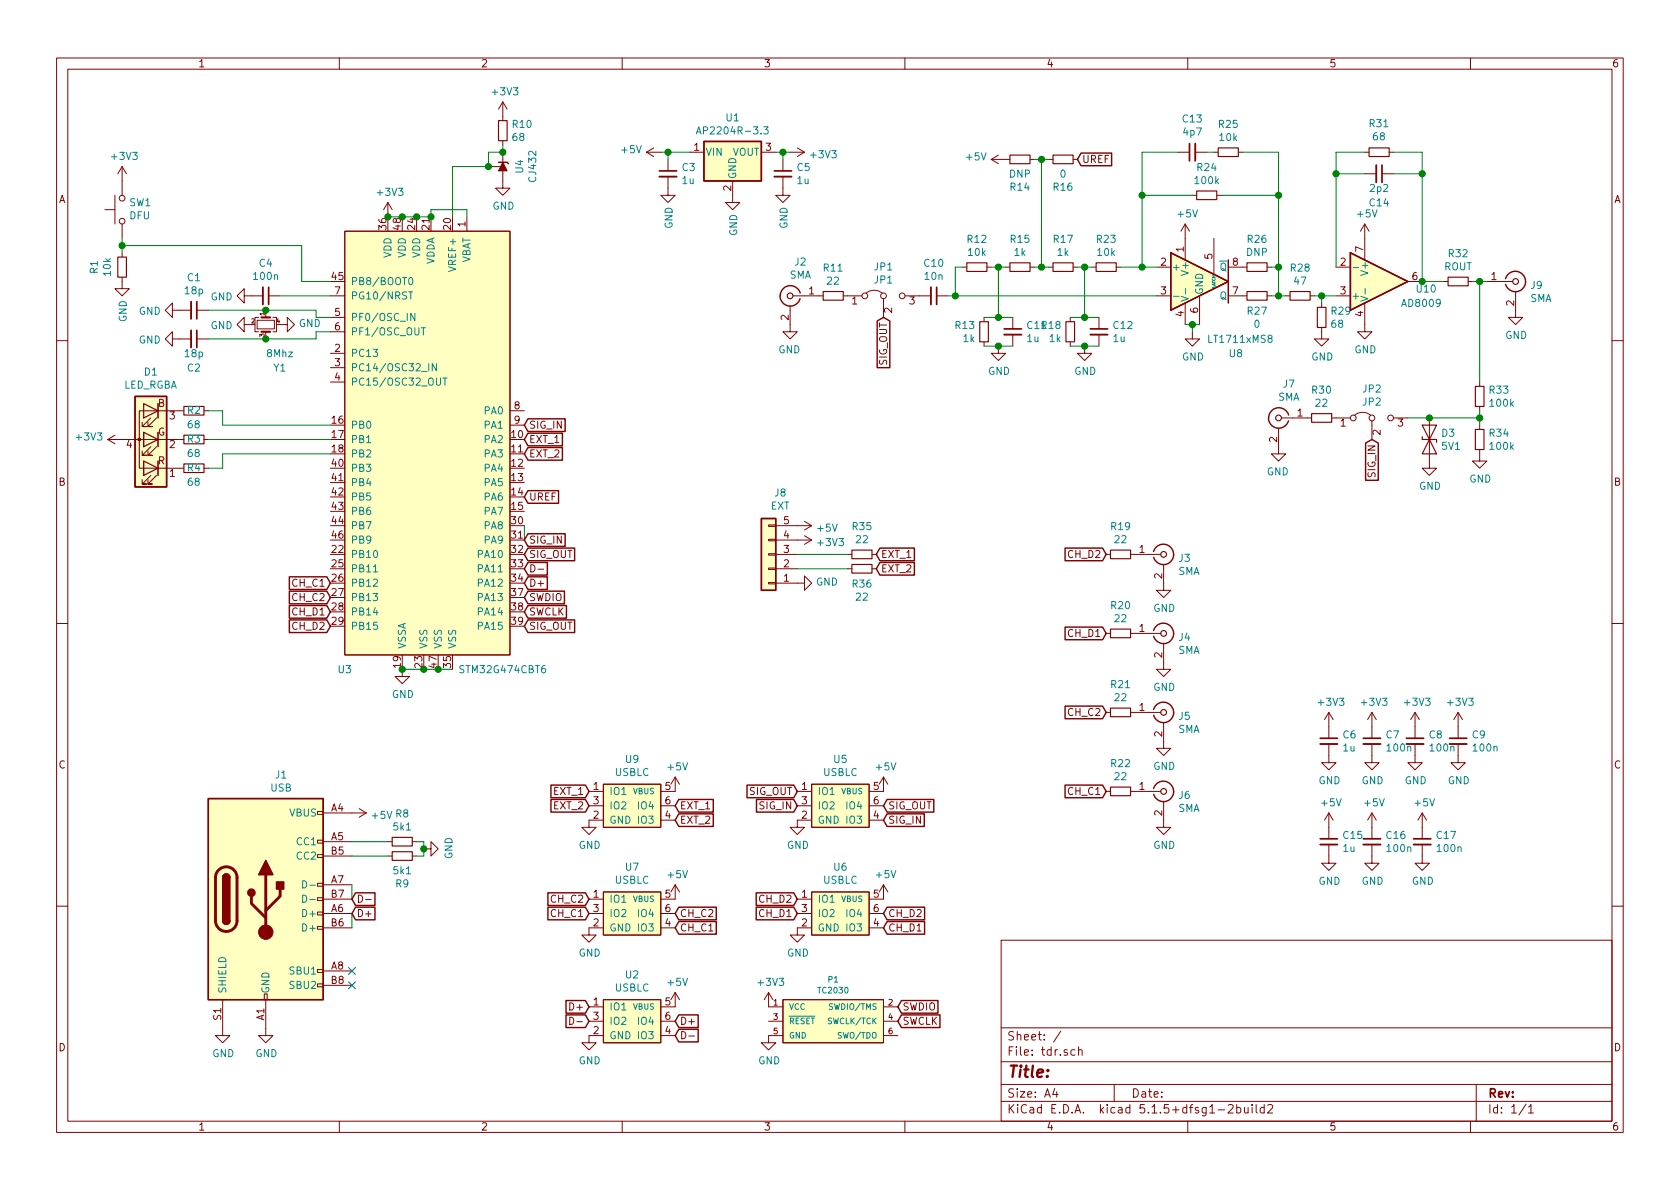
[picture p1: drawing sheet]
<svg xmlns="http://www.w3.org/2000/svg" width="297mm" height="210mm" viewBox="0 0 297 210" stroke-linecap="round" stroke-linejoin="round" font-family="sans-serif">
<g fill="none" stroke="#840000" stroke-width=".18">
<path d="M10 10.3h277v189.9h-277zM12 12.2h273v186.1h-273zM60 10.3v1.9M88.9 18v3.3M88.9 18l-.8 1.3M88.9 18l.8 1.3M110 10.3v1.9M160 10.3v1.9M210 10.3v1.9M260 10.3v1.9M18.5 37.1h1.8M20.3 34.5v5.1"/>
<path d="M21.6 29.5v5M21.6 39.6v2.6M21.6 29.5l-.8 1.2M21.6 29.5l.8 1.2M68.6 35.8l-.8 1.3M68.6 35.8v2.5M68.6 35.8l.7 1.3M82.5 38.3v2.6M86.4 29.5h2.5M88.9 26.9v6.4h1.3l-1.3 1.2-1.3-1.2h1.3M88.9 24.9v.7M114.3 26.9h2.5"/>
<path d="M114.3 26.9l1.3 .8M115.6 26.2l-1.3 .7M118.1 31.2v3.3h1.3l-1.3 1.3-1.3-1.3h1.3M118.1 28.2v2M121.9 26.9h2.6M129.5 32v3.8h1.3l-1.3 1.3-1.2-1.3h1.2M134.6 26.9h2.6M138.4 31.2v3.3h1.3l-1.3 1.3-1.2-1.3h1.2M138.4 28.2v2M139.7 26.9h2.5M141 26.2l1.2 .7M142.2 26.9l-1.2 .8"/>
<path d="M175.3 28.2h3.3M175.3 28.2l1.2 .8M176.5 27.4l-1.2 .8M182.1 28.2h.8M185.4 28.2h.8M189.7 28.2h.8M208.3 26.9h2M209.5 39.6v6.4M209.5 39.6l-.7 1.3M209.5 39.6l.8 1.3M210.8 34.5h.8M211.3 26.9h2.1"/>
<path d="M214.6 26.9h.8M215.1 34.5h.8M218.9 26.9h.8M241.3 26.9h.8M241.3 39.6v6.4M241.3 30.7h2M241.3 39.6l-.8 1.3M241.3 39.6l.8 1.3M244.3 30.7h2.1M245.6 26.9h.8M21.6 49v2h1.3l-1.3 1.3-1.3-1.3h1.3M21.6 44.7v.8"/>
<path d="M30.5 59.9v-1.2l-1.3 1.2 1.3 1.3v-1.3h3.3M30.5 54.9v-1.3l-1.3 1.3 1.3 1.2v-1.2h3.3M34.8 54.9h2M34.8 59.9h2M43.2 52.3v-1.3l-1.3 1.3 1.3 1.3v-1.3h3.3M43.2 57.4v-1.3l-1.3 1.3 1.3 1.3v-1.3h1.2M45.5 56.6h3v1.6h-3zM45.7 56.1h-.6v2.6h.6M47 54.9v1.2M47 58.7v1.2M47.5 52.3h2M48.3 56.1h.6v2.6h-.6"/>
<path d="M49.5 57.4h1.3v-1.3l1.3 1.3-1.3 1.3v-1.3M58.4 52.3h2.6M58.4 58.7h2.6M58.4 56.1h2.6M61 40.9h29.2v74.9h-29.2zM139.7 54.1v4.6h-1.3l1.3 1.2 1.3-1.2h-1.3M140.2 52.3h5.3M149.1 52.3h3.3M153.2 51.8a2.26 2.26 0 0 1 2.8 0M156.2 52.8v3.3M160 52.3h4.6M165.6 52.3h2"/>
<path d="M170.2 47.2h.7M174 56.1v.8M174.5 47.2h.8M177.8 47.2h.8M179.1 56.1v2.1M179.1 59.2v2M182.1 47.2h.8M185.4 47.2h.8M189.2 56.1v.8M189.7 47.2h.8M193 47.2h.8M194.3 56.1v2.1"/>
<path d="M194.3 59.2v2M197.4 47.2h.7M204.5 52.3h2.5M204.5 47.2h2.5M209.5 53.6v3.8M210.8 58.7v1.2h1.3l-1.3 1.3-1.3-1.3h1.3M212.1 52.3v5.1M214.6 42.2v6.3M217.2 52.3h3.3M217.2 47.2h3.3M224 52.3h.8M224 47.2h.8"/>
<path d="M227.3 52.3h.8M231.6 52.3h.8M233.7 57.9v2h1.2l-1.2 1.3-1.3-1.3h1.3M233.7 53.6v.8M236.2 52.3h2.6M236.2 47.2h2.6M241.3 53.6v5.1h1.3l-1.3 1.2-1.3-1.2h1.3M248.9 49.8h2.6M255.3 49.8h.7M259.6 49.8h.7M262.9 49.8h4.6M268 51.6v4.5h1.2l-1.2 1.3-1.3-1.3h1.3"/>
<path d="M10 60.2h2M19 77.7h13.5M19 77.7l1.3 .8M20.3 77l-1.3 .7M25.4 76.4v2.6zM25.4 79h.1M26.7 73.9l-1.6 1.5h.8h-.8v-.7M26.7 79l-1.6 1.5h.8h-.8v-.7M27.7 73.9l-1.5 1.5h.7h-.7v-.7M27.7 79l-1.5 1.5h.7h-.7v-.7M27.9 76.4v2.6M27.9 71.4v2.5"/>
<path d="M32.5 72.6h-7.9v10.2h7.9M36.1 72.6h.7M36.1 77.7h.7M58.4 62.5h2.6M58.4 65h2.6M58.4 67.6h2.6M90.2 72.6h2.5M90.2 75.2h2.5M174 60.4v.8M176.5 61.2v1.3h1.3l-1.3 1.2-1.2-1.2h1.2M189.2 60.4v.8M191.8 61.2v1.3h1.2l-1.2 1.2-1.3-1.2h1.3"/>
<path d="M226.1 75.7v4.6h-1.3l1.3 1.2 1.2-1.2h-1.2M226.6 73.9h5.3M235.5 73.9h3.3M239.5 73.4a2.26 2.26 0 0 1 2.8 0M242.6 74.4v3.3M246.4 73.9h2.5M252.7 73.9v8.9h1.3l-1.3 1.3-1.2-1.3h1.2M261.6 79.5v2h1.3l-1.3 1.3-1.3-1.3h1.3M261.6 67.6v.7M261.6 71.9v.7M261.6 75.2v.7M285 60.2h2"/>
<path d="M25.4 81.5v2.6zM25.4 84.1h.1M26.7 84.1l-1.6 1.5h.8h-.8v-.8M27.7 84.1l-1.5 1.5h.7h-.7v-.8M27.9 81.5v2.6M36.1 82.8h.7M93.9 99.9a.64 .64 0 0 1 .7 .6 .64 .64 0 0 1-.7 .6zM135.9 92.8h1.3v.3h-1.3zM135.9 95.4h1.3v.2h-1.3zM135.9 97.9h1.3v.3h-1.3zM137.2 98h3.8M137.2 95.5h6.3"/>
<path d="M137.2 93h6.3M142.2 94.7l1.3 .8M142.2 92.2l1.3 .8M143.5 95.5l-1.3 .8M143.5 93l-1.3 .7M149.9 98h.7M154.2 98h.7M195.6 98h.7M199.9 98h5.3M205.7 99.8v4.6h1.3l-1.3 1.3-1.2-1.3h1.2M10 110.3h2M71.1 118.4v1.2h1.3l-1.3 1.3-1.3-1.3h1.3"/>
<path d="M95.1 100.7h1M135.9 100.5h1.3v.2h-1.3zM135.9 103h1.3v.2h-1.3zM137.2 103.1h5v-1.3l1.3 1.3-1.3 1.3v-1.3M137.2 100.6h3.8M149.9 100.6h.7M154.2 100.6h.7M195.6 112h.7M199.9 112h5.3M205.7 113.8v4.6h1.3l-1.3 1.2-1.2-1.2h1.2M285 110.3h2M104.1 139.9h2.6"/>
<path d="M106.7 138.7h10.1v7.6h-10.1zM119.4 137.4v2.5h-2.6M119.4 137.4l-.8 1.3M119.4 137.4l.7 1.3M141 139.9h2.5M143.5 138.7h10.2v7.6h-10.2zM156.2 137.4v2.5h-2.5M156.2 137.4l-.8 1.3M156.2 137.4l.8 1.3M195.6 126h.7M195.6 139.9h.7M199.9 126h5.3"/>
<path d="M199.9 139.9h5.3M205.7 127.8v4.5h1.3l-1.3 1.3-1.2-1.3h1.2M234.9 131.6v3.3h1.3l-1.3 1.2-1.2-1.2h1.2M234.9 126l-.7 1.2M234.9 126v4.6M234.9 126l.8 1.2M242.6 131.6v3.3h1.2l-1.2 1.2-1.3-1.2h1.3M242.6 126l-.8 1.2M242.6 126v4.6M242.6 126l.7 1.2M250.2 131.6v3.3h1.3l-1.3 1.2-1.3-1.2h1.3M250.2 126l-.8 1.2"/>
<path d="M250.2 126v4.6M250.2 126l.8 1.2M257.8 131.6v3.3h1.3l-1.3 1.2-1.3-1.2h1.3M257.8 126l-.8 1.2M257.8 126v4.6M257.8 126l.8 1.2M56.1 158.7h1v.6h-1zM56.1 156.2h1v.5h-1zM56.1 151.1h1v.5h-1zM56.1 148.6h1v.5h-1zM56.1 143.5h1v.5h-1zM57.1 151.4h5.1"/>
<path d="M57.1 143.8h7.7M57.1 148.8h5.1M57.1 156.5h5.1M57.1 159h5.1M63.4 158.3a.64 .64 0 0 1 .7 .6 .64 .64 0 0 1-.7 .7zM63.5 143l1.3 .8M64.6 159.1h1M64.8 143.8l-1.3 .7M68.6 151.4h.7M68.6 148.8h.7M72.9 151.4h.8M72.9 148.8h.8"/>
<path d="M74.9 150.1h1.3v-1.3l1.3 1.3-1.3 1.3v-1.3M104.1 159h2.6M104.1 142.5h2.6M106.7 157.7h10.1v7.6h-10.1zM106.7 145h-2.6v1.3h1.3l-1.3 1.3-1.2-1.3h1.2M116.8 145h2.6M116.8 142.5h2.6M119.4 156.5v2.5h-2.6M119.4 156.5l-.8 1.2M119.4 156.5l.7 1.2M141 159h2.5M141 142.5h2.5"/>
<path d="M143.5 157.7h10.2v7.6h-10.2zM143.5 145h-2.5v1.3h1.2l-1.2 1.3-1.3-1.3h1.3M153.7 145h2.5M153.7 142.5h2.5M156.2 156.5l-.8 1.2M156.2 156.5v2.5h-2.5M156.2 156.5l.8 1.2M205.7 141.7v4.6h1.3l-1.3 1.3-1.2-1.3h1.2M234.9 149.3v3.3h1.3l-1.3 1.3-1.2-1.3h1.2M234.9 143.8v4.5M234.9 143.8l-.7 1.2M234.9 143.8l.8 1.2"/>
<path d="M242.6 149.3v3.3h1.2l-1.2 1.3-1.3-1.3h1.3M242.6 143.8v4.5M242.6 143.8l-.8 1.2M242.6 143.8l.7 1.2M251.5 149.3v3.3h1.2l-1.2 1.3-1.3-1.3h1.3M251.5 143.8v4.5M251.5 143.8l-.8 1.2M251.5 143.8l.7 1.2M10 160.2h2M39.4 176.8v6.3h1.2l-1.2 1.3-1.3-1.3h1.3M46.7 175.8h.5v1h-.5zM47 176.8v6.3h1.3l-1.3 1.3-1.3-1.3h1.3"/>
<path d="M56.1 174h1v.5h-1zM56.1 171.4h1v.6h-1zM56.1 163.8h1v.5h-1zM56.1 161.3h1v.5h-1zM57.1 161.5h5.1M57.1 171.7h5.1M57.1 164.1h5.1M57.1 174.2h5.1M100.7 179.9a.64 .64 0 0 1 .8 .6 .64 .64 0 0 1-.8 .6zM104.1 178h2.6M104.1 161.5h2.6M106.7 176.8h10.1v7.6h-10.1z"/>
<path d="M106.7 164.1h-2.6v1.2h1.3l-1.3 1.3-1.2-1.3h1.2M116.8 161.5h2.6M116.8 164.1h2.6M119.4 175.5v2.5h-2.6M119.4 175.5l-.8 1.3M119.4 175.5l.7 1.3M135.9 175.5v2.5h2.5M135.9 175.5l-.8 1.3M135.9 175.5l.8 1.3M138.4 176.8h17.8v7.6h-17.8zM141 161.5h2.5M143.5 164.1h-2.5v1.2h1.2l-1.2 1.3-1.3-1.3h1.3"/>
<path d="M153.7 161.5h2.5M153.7 164.1h2.5M156.2 178h2.5M177 166.3h108v32h-108zM285 160.2h2M60 198.3v1.9M102 180.7h1M104.1 180.6h2.6M106.7 183.1h-2.6v1.3h1.3l-1.3 1.3-1.2-1.3h1.2M110 198.3v1.9M116.8 183.1h2.6M116.8 180.6h2.6"/>
<path d="M120.5 182.4a.64 .64 0 0 1 .8 .7 .64 .64 0 0 1-.8 .6zM121.8 183.2h1M135.9 180.6h2.5M138.4 183.1h-2.5v1.3h1.3l-1.3 1.3-1.3-1.3h1.3M156.2 183.1h2.5M156.2 180.6h2.5M160 198.3v1.9M177 194.8h108M177 191.8h108M177 187.8h108M177 181.8h108M186.5 192.5l-.4 1h1"/>
<path d="M186.8 193v1M187.6 182.3l-1.3 2M190.1 185.7l-.5-.1-.3 .3 .1 .6 .2 .1 .5-.1M190.7 185.7l.2-.1 .4 .1v.9M190.7 185.1v1.5M197 191.8v3M210 198.3v1.9M215.4 196.3h1.1M217.2 195.5l.2-.2h.4l.2 .5-.9 1h.9M218.7 195.9l.4-.1 .3 .3-.1 .6h-.6M218.7 195.3v1.5M220 195.8l.1 .9 .3 .1 .3-.1"/>
<path d="M220.7 195.8v1M221.4 195.3v.2M221.4 195.8v1M222.1 195.3v1.3l.2 .2M223.5 195.9l-.4-.1-.3 .3 .1 .6 .2 .1 .4-.1M223.5 195.3v1.5M224.2 195.5l.2-.2h.3l.3 .5-.9 1h.9M260 198.3v1.9M261 191.8v6.5M269.8 195.2l-1.2 2M270.3 195.8l.4-.5v1.5M270.3 196.8h.8"/>
<circle cx="21.6" cy="39.1" r=".51"/>
<circle cx="21.6" cy="35" r=".51"/>
<circle cx="152.9" cy="52.3" r=".51"/>
<circle cx="156.2" cy="52.3" r=".51"/>
<circle cx="159.5" cy="52.3" r=".51"/>
<circle cx="239.3" cy="73.9" r=".51"/>
<circle cx="242.6" cy="73.9" r=".51"/>
<circle cx="245.9" cy="73.9" r=".51"/>
</g>
<g fill="none" stroke="#840000" stroke-width=".2">
<path d="M88.1 21.3h1.6v3.6h-1.6zM178.6 27.4h3.5v1.6h-3.5zM186.2 27.4h3.5v1.6h-3.5zM211.6 33.8h3.5v1.5h-3.5zM215.4 26.2h3.5v1.5h-3.5zM242.1 26.2h3.5v1.5h-3.5zM20.8 45.5h1.6v3.5h-1.6zM145.5 51.6h3.6v1.5h-3.6zM170.9 46.5h3.6v1.5h-3.6zM173.2 56.9h1.6v3.5h-1.6zM178.6 46.5h3.5v1.5h-3.5zM186.2 46.5h3.5v1.5h-3.5z"/>
<path d="M188.5 56.9h1.5v3.5h-1.5zM193.8 46.5h3.6v1.5h-3.6zM220.5 51.6h3.5v1.5h-3.5zM220.5 46.5h3.5v1.5h-3.5zM228.1 51.6h3.5v1.5h-3.5zM232.9 54.4h1.5v3.5h-1.5zM256 49h3.6v1.5h-3.6zM25.4 71.4l2.5 1.2-2.5 1.3zM25.4 76.4l2.5 1.3-2.5 1.3zM27.9 71.4v2.5M27.9 76.4v2.6M32.5 71.9h3.6v1.5h-3.6z"/>
<path d="M32.5 77h3.6v1.5h-3.6zM231.9 73.1h3.6v1.6h-3.6zM251.5 75.2h2.5l-1.3 2.5zM251.5 77.2v.5h2.5v.5M252.7 77.7l1.3 2.6h-2.5zM260.9 75.9h1.5v3.6h-1.5zM260.9 68.3h1.5v3.6h-1.5zM25.4 81.5l2.5 1.3-2.5 1.3zM27.9 81.5v2.6M32.5 82h3.6v1.6h-3.6zM150.6 99.8h3.6v1.5h-3.6zM150.6 97.3h3.6v1.5h-3.6z"/>
<path d="M196.3 97.3h3.6v1.5h-3.6zM196.3 111.2h3.6v1.6h-3.6zM196.3 125.2h3.6v1.5h-3.6zM196.3 139.2h3.6v1.5h-3.6zM69.3 150.6h3.6v1.5h-3.6zM69.3 148.1h3.6v1.5h-3.6z"/>
<circle cx="139.7" cy="52.3" r=".51"/>
<circle cx="268" cy="49.8" r=".51"/>
<circle cx="226.1" cy="73.9" r=".51"/>
<circle cx="205.7" cy="98" r=".51"/>
<circle cx="205.7" cy="112" r=".51"/>
<circle cx="205.7" cy="126" r=".51"/>
<circle cx="205.7" cy="139.9" r=".51"/>
</g>
<g fill="none" stroke="#840000" stroke-width=".25">
<path d="M88.1 28.7h1.6l.2 .3M124.5 25h10.1v7h-10.1zM191.1 27.1h5.4v2.2h-5.4l-.6-1.1zM137.9 52.3a1.8 1.8 0 0 0 1.6 1.8 1.8 1.8 0 0 0 2-1.3M141.5 51.8a1.8 1.8 0 0 0-2-1.3 1.8 1.8 0 0 0-1.6 1.8M155.1 56.8l1.1-.7 1.1 .7v8.2h-2.2zM207 44.7l10.2 5.1-10.2 5.1zM217.2 46v7.6M238.8 44.7l10.1 5.1-10.1 5.1zM266.2 49.3a1.8 1.8 0 0 1 2-1.3 1.8 1.8 0 0 1 1.5 1.8M269.7 49.8a1.8 1.8 0 0 1-1.5 1.8 1.8 1.8 0 0 1-2-1.3M23.9 70.1h5.6v16h-5.6z"/>
<path d="M93.3 74.1h6.6v2.2h-6.6l-.6-1.1zM93.3 76.6h6.1v2.2h-6.1l-.6-1.1zM93.3 79.1h6.1v2.3h-6.1l-.6-1.1zM224.3 73.9a1.8 1.8 0 0 0 1.5 1.8 1.8 1.8 0 0 0 2-1.3M227.8 73.4a1.8 1.8 0 0 0-1.9-1.3 1.8 1.8 0 0 0-1.6 1.8M241.5 78.4l1.1-.7 1.1 .7v6.5h-2.2zM93.3 86.8h5.5v2.2h-5.5l-.6-1.1zM93.3 94.4h6.6v2.2h-6.6l-.6-1.1zM93.3 96.9h8.3v2.3h-8.3l-.6-1.2zM93.3 99.5h3.5v2.2h-3.5l-.6-1.1zM134.6 91.7h2.6v12.7h-2.6zM155.6 96.9h6.1v2.3h-6.1l-.7-1.2z"/>
<path d="M155.6 99.5h6.1v2.2h-6.1l-.7-1.1zM188.3 96.9h6.6l.7 1.1-.7 1.2h-6.6zM204 97.5a1.8 1.8 0 0 1 1.9-1.3 1.8 1.8 0 0 1 1.6 1.8M207.5 98a1.8 1.8 0 0 1-1.5 1.8 1.8 1.8 0 0 1-2-1.3M51.2 104.5h6.6l.6 1.2-.6 1.1h-6.6zM51.2 109.6h6.6l.6 1.1-.6 1.2h-6.6zM51.2 107.1h6.6l.6 1.1-.6 1.1h-6.6zM51.2 102h6.6l.6 1.1-.6 1.1h-6.6zM93.3 109.6h8.3v2.3h-8.3l-.6-1.2zM93.3 107.1h6.9v2.2h-6.9l-.6-1.1zM93.3 104.5h6.5v2.3h-6.5l-.6-1.1zM93.3 102h3.5v2.2h-3.5l-.6-1.1z"/>
<path d="M188.3 110.9h6.6l.7 1.1-.7 1.1h-6.6zM204 111.5a1.8 1.8 0 0 1 1.9-1.3 1.8 1.8 0 0 1 1.6 1.8M207.5 112a1.8 1.8 0 0 1-1.5 1.8 1.8 1.8 0 0 1-2-1.3M97.4 138.8h6.1l.6 1.1-.6 1.2h-6.1zM132.1 138.8h8.2l.7 1.1-.7 1.2h-8.2zM188.3 138.8h6.6l.7 1.1-.7 1.2h-6.6zM188.3 124.9h6.6l.7 1.1-.7 1.1h-6.6zM204 125.5a1.8 1.8 0 0 1 1.9-1.3 1.8 1.8 0 0 1 1.6 1.8M204 139.4a1.8 1.8 0 0 1 1.9-1.2 1.8 1.8 0 0 1 1.6 1.7M207.5 126a1.8 1.8 0 0 1-1.5 1.8 1.8 1.8 0 0 1-2-1.3M207.5 139.9a1.8 1.8 0 0 1-1.5 1.8 1.8 1.8 0 0 1-2-1.2M36.8 141.2h20.3v35.6h-20.3z"/>
<path d="M39.4 155.2a.63 .63 0 0 1 .6-.6 .63 .63 0 0 1 .6 .6M62.9 157.9h3.4v2.2h-3.4l-.7-1.1zM96.9 157.9h6.6l.6 1.1-.6 1.1h-6.6zM97.4 141.4h6.1l.6 1.1-.6 1.1h-6.1zM120 141.4h6.1v2.2h-6.1l-.6-1.1zM120 143.9h6.1v2.2h-6.1l-.6-1.1zM133.7 157.9h6.6l.7 1.1-.7 1.1h-6.6zM133.8 141.4h6.5l.7 1.1-.7 1.1h-6.5zM156.8 143.9h6.6v2.2h-6.6l-.6-1.1zM156.8 141.4h8.3v2.2h-8.3l-.6-1.1zM39.4 162.8a.63 .63 0 0 0 .6 .6 .63 .63 0 0 0 .6-.6M62.9 160.4h3.4v2.3h-3.4l-.7-1.2z"/>
<path d="M96.9 160.4h6.6l.6 1.1-.6 1.2h-6.6zM100.1 179.5h3.4l.6 1.1-.6 1.1h-3.4zM100.1 176.9h3.4l.6 1.1-.6 1.2h-3.4zM120 163h6.6v2.2h-6.6l-.6-1.1zM120 179.5h3.4v2.2h-3.4l-.6-1.1zM120 160.4h6.6v2.3h-6.6l-.6-1.2zM133.7 160.4h6.6l.7 1.1-.7 1.2h-6.6zM156.8 160.4h6.7v2.3h-6.7l-.6-1.2zM156.8 163h6.7v2.2h-6.7l-.6-1.1zM159.4 179.5h6.8v2.2h-6.8l-.7-1.1zM159.4 176.9h6.4v2.3h-6.4l-.7-1.2zM120 182h3.4v2.2h-3.4l-.6-1.1z"/>
</g>
<g fill="none" stroke="#840000" stroke-width=".33">
<path d="M116.6 31.2h3M136.9 31.2h3.1M211.3 25.4v3M243.3 29.2v3.1M33.8 53.3v3.1M33.8 58.4v3.1M46.5 50.8v3M164.6 50.8v3M177.5 59.2h3.1M192.8 59.2h3M233.4 131.6h3.1M241 131.6h3.1"/>
<path d="M248.7 131.6h3M256.3 131.6h3M233.4 149.3h3.1M241 149.3h3.1M249.9 149.3h3.1"/>
</g>
<g fill="none" stroke="#840000" stroke-width=".3">
<path d="M116.6 30.2h3M136.9 30.2h3.1M210.3 25.4v3M244.3 29.2v3.1M34.8 53.3v3.1M34.8 58.4v3.1M47.5 50.8v3M165.6 50.8v3M177.5 58.2h3.1M192.8 58.2h3M233.4 130.6h3.1M241 130.6h3.1"/>
<path d="M248.7 130.6h3M256.3 130.6h3M233.4 148.3h3.1M241 148.3h3.1M249.9 148.3h3.1"/>
</g>
<g fill="#ffffc2" stroke="#ffffc2" stroke-width=".18">
<path d="M61 40.9h29.2v74.9h-29.2z"/>
<path d="M106.7 176.8h10.1v7.6h-10.1z"/>
<path d="M138.4 176.8h17.8v7.6h-17.8z"/>
<path d="M36.8 141.2h20.3v35.6h-20.3z"/>
<path d="M124.5 25h10.1v7h-10.1z"/>
<path d="M106.7 138.7h10.1v7.6h-10.1z"/>
<path d="M134.6 91.7h2.6v12.7h-2.6z"/>
<path d="M238.8 44.7l10.1 5.1-10.1 5.1z"/>
<path d="M207 44.7l10.2 5.1-10.2 5.1z"/>
<path d="M143.5 157.7h10.2v7.6h-10.2z"/>
<path d="M106.7 157.7h10.1v7.6h-10.1z"/>
<path d="M143.5 138.7h10.2v7.6h-10.2z"/>
<path d="M23.9 70.1h5.6v16h-5.6z"/>
</g>
<g fill="none" stroke="#008484" stroke-width=".18">
<path d="M123.1 23.7l.4-1.3 .5 1.3M123.2 23.3h.7M135 22.4h.8l-.4 .5 .4 .1v.6l-.2 .1-.6-.1M72.3 51.6h.7M72.4 49.2l.2-.1a.69 .69 0 0 1 .4 .6 .69 .69 0 0 1-.4 .6l-.3-.2v-.2zM72.6 51.6v1.3M73.4 55.4v1.3l-.8-1.3v1.3M74.5 58h.7M207.5 52.4h1M208.8 52.4l1.3 .4-1.3 .5M209.6 51v1M239.2 47.3h1"/>
<path d="M240.6 52.4l1.3 .4-1.3 .5M241.4 51v1M77.2 64.3v1.3l-.8-1.3v1.3M78.3 66.8h.7M78.7 66.8v1.3M66 101.1h.8M53.5 155.7a.64 .64 0 0 1 .7 .7 .64 .64 0 0 1-.7 .6zM53.5 158.3a.64 .64 0 0 1 .7 .6 .64 .64 0 0 1-.7 .7zM54.8 156.5h1M54.8 159.1h1"/>
</g>
<path d="M46.2 56.1h1.6M46.2 58.7h1.6" fill="none" stroke="#840000" stroke-width=".38"/>
<path d="M38.5 154a1.9 1.9 0 0 1 2.2-.6 1.9 1.9 0 0 1 1.2 1.8v7.6a1.9 1.9 0 0 1-1.9 1.9 1.9 1.9 0 0 1-1.9-1.9v-7.8l.1-.5zM44.4 158.5v1.3l2.6 2.5M47 154.7v10.1M49.5 157.2v1.3l-2.5 2.5" fill="none" stroke="#840000" stroke-width=".51"/>
<g fill="#840000" stroke="#840000" stroke-width=".25">
<path d="M39.4 162.8h1.2a.63 .63 0 0 1-.6 .6 .63 .63 0 0 1-.6-.6z"/>
<path d="M39.5 154.7a.63 .63 0 0 1 .8-.1 .63 .63 0 0 1 .3 .6h-1.2z"/>
<path d="M39.4 155.2h1.2v7.6h-1.2z"/>
<path d="M48.9 156h1.3v1.2h-1.3z"/>
<path d="M47 152.1l1.3 2.6h-2.6z"/>
<circle cx="44.4" cy="157.9" r=".63"/>
</g>
<g fill="#840000" stroke="#840000" stroke-width=".18">
<path d="M88.9 28.7l.8 1.5h-1.6z"/>
<circle cx="47" cy="164.8" r="1.27"/>
<circle cx="24.6" cy="77.7" r=".25"/>
</g>
<g fill="none" stroke="#008400" stroke-width=".18">
<path d="M68.6 38.3h7.6v-1.2h6.3v1.2M88.9 25.6v1.3h-2.5v2.6h-6.4v8.8M116.8 26.9h5.1M118.1 26.9v1.3M137.2 26.9h2.5M138.4 26.9v1.3M182.9 28.2h2.5M184.1 28.2v19M201.9 34.5h8.9M208.3 26.9h-6.4v20.3M213.4 26.9h1.2M215.9 34.5h10.2"/>
<path d="M219.7 26.9h6.4v25.4M236.2 30.7h5.1M241.3 26.9h-5.1v20.3M246.4 26.9h5.1v22.9h3.8M246.4 30.7h5.1M21.6 42.2v2.5M21.6 43.4h31.7v6.4h5.1M36.8 54.9h19.1v1.2h2.5M49.5 52.3h8.9M58.4 58.7h-2.5v1.2h-19.1M167.6 52.3h36.9M170.2 47.2h-1.3v5.1"/>
<path d="M174 56.1h5.1M175.3 47.2h2.5M176.5 47.2v8.9M182.9 47.2h2.5M189.2 56.1h5.1M190.5 47.2h2.5M191.8 47.2v8.9M198.1 47.2h6.4M209.5 57.4h2.6M210.8 57.4v1.3M224.8 52.3h2.5M224.8 47.2h1.3"/>
<path d="M232.4 52.3h3.8M233.7 52.3v1.3M260.3 49.8h2.6M261.6 49.8v17.8M36.8 72.6h2.6v2.6h19M36.8 77.7h21.6M174 61.2h5.1M189.2 61.2h5.1M248.9 73.9h12.7M261.6 72.6v2.6M58.4 80.3h-19v2.5h-2.6M92.7 93v2.5"/>
<path d="M141 98h8.9M71.1 118.4h8.9M141 100.6h8.9M62.2 148.8h6.4M62.2 151.4h6.4M62.2 156.5v2.5M73.7 148.8h1.2v2.6h-1.2M62.2 161.5v2.6"/>
</g>
<g fill="#008400" stroke="#008400" stroke-width=".25">
<circle cx="47" cy="54.9" r=".51"/>
<circle cx="76.2" cy="38.3" r=".51"/>
<circle cx="226.1" cy="34.5" r=".51"/>
<circle cx="252.7" cy="73.9" r=".51"/>
<circle cx="176.5" cy="56.1" r=".51"/>
<circle cx="73.7" cy="38.3" r=".51"/>
<circle cx="201.9" cy="47.2" r=".51"/>
<circle cx="201.9" cy="34.5" r=".51"/>
<circle cx="226.1" cy="47.2" r=".51"/>
<circle cx="191.8" cy="47.2" r=".51"/>
<circle cx="74.9" cy="118.4" r=".51"/>
<circle cx="226.1" cy="52.3" r=".51"/>
<circle cx="71.1" cy="118.4" r=".51"/>
<circle cx="176.5" cy="47.2" r=".51"/>
<circle cx="168.9" cy="52.3" r=".51"/>
<circle cx="233.7" cy="52.3" r=".51"/>
<circle cx="261.6" cy="73.9" r=".51"/>
<circle cx="261.6" cy="49.8" r=".51"/>
<circle cx="21.6" cy="43.4" r=".51"/>
<circle cx="86.4" cy="29.5" r=".51"/>
<circle cx="210.8" cy="57.4" r=".51"/>
<circle cx="88.9" cy="26.9" r=".51"/>
<circle cx="251.5" cy="49.8" r=".51"/>
<circle cx="184.2" cy="28.2" r=".51"/>
<circle cx="71.1" cy="38.3" r=".51"/>
<circle cx="191.8" cy="56.1" r=".51"/>
<circle cx="74.9" cy="150.1" r=".51"/>
<circle cx="77.5" cy="118.4" r=".51"/>
<circle cx="68.6" cy="38.3" r=".51"/>
<circle cx="47" cy="59.9" r=".51"/>
<circle cx="184.2" cy="47.2" r=".51"/>
<circle cx="138.4" cy="26.9" r=".51"/>
<circle cx="191.8" cy="61.2" r=".51"/>
<circle cx="251.5" cy="30.7" r=".51"/>
<circle cx="236.2" cy="30.7" r=".51"/>
<circle cx="118.1" cy="26.9" r=".51"/>
<circle cx="176.5" cy="61.2" r=".51"/>
</g>
<path d="M61.6 171.1l1.2 1.2M61.6 173.6l1.2 1.2M62.8 171.1l-1.2 1.2M62.8 173.6l-1.2 1.2" fill="none" stroke="#000084" stroke-width=".18"/>
<text font-size="2.8" fill="#840000" x="178" y="190.5">Title:</text>
<g font-size="2.1" fill="#840000">
<text x="178" y="184">Sheet: /</text>
<text x="178" y="186.7">File: tdr.sch</text>
<text x="178" y="196.9">KiCad E.D.A. kicad 5.1.5+dfsg1-2build2</text>
<text x="178" y="194.1">Size: A4</text>
<text x="200" y="194.1">Date:</text>
<text x="263" y="194.1">Rev:</text>
<text x="263" y="196.9">Id: 1/1</text>
</g>
<g font-size="1.8" fill="#840000">
<text x="35" y="11.9">1</text>
<text x="85" y="11.9">2</text>
<text x="135" y="11.9">3</text>
<text x="185" y="11.9">4</text>
<text x="235" y="11.9">5</text>
<text x="285" y="11.9">6</text>
<text x="122.7" y="26.7">1</text>
<text x="135.4" y="26.7">3</text>
<text x="191.3" y="28.8">UREF</text>
<text x="10.4" y="35.9">A</text>
<text x="129.3" y="33.8" transform="rotate(-90 129.3 33.8)">2</text>
<text x="285.4" y="35.9">A</text>
<text x="68.3" y="40.6" transform="rotate(-90 68.3 40.6)">36</text>
<text x="70.9" y="40.6" transform="rotate(-90 70.9 40.6)">48</text>
<text x="73.4" y="40.6" transform="rotate(-90 73.4 40.6)">24</text>
<text x="75.9" y="40.6" transform="rotate(-90 75.9 40.6)">21</text>
<text x="79.8" y="40.6" transform="rotate(-90 79.8 40.6)">20</text>
<text x="82.3" y="40.1" transform="rotate(-90 82.3 40.1)">1</text>
<text x="205.3" y="47">2</text>
<text x="209.3" y="44.5" transform="rotate(-90 209.3 44.5)">1</text>
<text x="214.4" y="45.8" transform="rotate(-90 214.4 45.8)">5</text>
<text x="218" y="47">8</text>
<text x="237" y="47">2</text>
<text x="241" y="44.5" transform="rotate(-90 241 44.5)">7</text>
<text x="58.7" y="49.5">45</text>
<text x="59.2" y="52.1">7</text>
<text x="143" y="52.1">1</text>
<text x="150.6" y="53.8">1</text>
<text x="160.8" y="53.8">3</text>
<text x="205.3" y="52.1">3</text>
<text x="218" y="52.1">7</text>
<text x="237" y="52.1">3</text>
<text x="249.7" y="49.5">6</text>
<text x="263.7" y="49.5">1</text>
<text x="59.2" y="58.4">6</text>
<text x="59.2" y="55.9">5</text>
<text x="139.4" y="56.6" transform="rotate(-90 139.4 56.6)">2</text>
<text x="157.7" y="55.3" transform="rotate(-90 157.7 55.3)">2</text>
<text x="209.3" y="56" transform="rotate(-90 209.3 56)">4</text>
<text x="211.8" y="55.3" transform="rotate(-90 211.8 55.3)">6</text>
<text x="241" y="56" transform="rotate(-90 241 56)">4</text>
<text x="267.7" y="54.1" transform="rotate(-90 267.7 54.1)">2</text>
<text x="59.2" y="62.2">2</text>
<text x="59.2" y="64.8">3</text>
<text x="156.8" y="64.7" transform="rotate(-90 156.8 64.7)">SIG_OUT</text>
<text x="27.9" y="72">B</text>
<text x="59.2" y="67.3">4</text>
<text x="27.9" y="77">G</text>
<text x="30" y="74.2">3</text>
<text x="58.7" y="74.9">16</text>
<text x="58.7" y="77.5">17</text>
<text x="90.5" y="77.5">10</text>
<text x="91" y="72.4">8</text>
<text x="91" y="74.9">9</text>
<text x="93.5" y="75.8">SIG_IN</text>
<text x="229.4" y="73.7">1</text>
<text x="237" y="75.4">1</text>
<text x="244.1" y="76.9" transform="rotate(-90 244.1 76.9)">2</text>
<text x="247.2" y="75.4">3</text>
<text x="22.4" y="79.2">4</text>
<text x="27.9" y="82.1">R</text>
<text x="30" y="79.2">2</text>
<text x="58.7" y="80">18</text>
<text x="58.7" y="82.5">40</text>
<text x="90.5" y="80">11</text>
<text x="90.5" y="82.5">12</text>
<text x="93.5" y="78.4">EXT_1</text>
<text x="93.5" y="80.9">EXT_2</text>
<text x="225.8" y="78.2" transform="rotate(-90 225.8 78.2)">2</text>
<text x="10.4" y="85.9">B</text>
<text x="30" y="84.3">1</text>
<text x="58.7" y="85.1">41</text>
<text x="58.7" y="87.6">42</text>
<text x="90.5" y="85.1">13</text>
<text x="90.5" y="87.6">14</text>
<text x="93.5" y="88.5">UREF</text>
<text x="243.2" y="84.3" transform="rotate(-90 243.2 84.3)">SIG_IN</text>
<text x="285.4" y="85.9">B</text>
<text x="58.7" y="90.2">43</text>
<text x="58.7" y="92.7">44</text>
<text x="58.7" y="95.2">46</text>
<text x="90.5" y="90.2">15</text>
<text x="90.5" y="92.7">30</text>
<text x="90.5" y="95.2">31</text>
<text x="138.6" y="95.2">4</text>
<text x="138.6" y="92.7">5</text>
<text x="58.7" y="97.8">22</text>
<text x="58.7" y="100.3">25</text>
<text x="90.5" y="97.8">32</text>
<text x="90.5" y="100.3">33</text>
<text x="93.5" y="96.1">SIG_IN</text>
<text x="93.5" y="98.7">SIG_OUT</text>
<text x="138.6" y="100.3">2</text>
<text x="138.6" y="97.8">3</text>
<text x="155.7" y="98.7">EXT_1</text>
<text x="155.7" y="101.2">EXT_2</text>
<text x="189" y="98.7">CH_D2</text>
<text x="201.4" y="97.8">1</text>
<text x="51.8" y="106.3">CH_C2</text>
<text x="51.8" y="103.8">CH_C1</text>
<text x="58.7" y="102.9">26</text>
<text x="58.7" y="105.4">27</text>
<text x="58.7" y="107.9">28</text>
<text x="90.5" y="102.9">34</text>
<text x="90.5" y="105.4">37</text>
<text x="90.5" y="107.9">38</text>
<text x="93.5" y="106.3">SWDIO</text>
<text x="93.5" y="103.8">D+</text>
<text x="138.6" y="102.9">1</text>
<text x="205.5" y="102.3" transform="rotate(-90 205.5 102.3)">2</text>
<text x="51.8" y="111.4">CH_D2</text>
<text x="51.8" y="108.8">CH_D1</text>
<text x="58.7" y="110.5">29</text>
<text x="90.5" y="110.5">39</text>
<text x="93.5" y="111.4">SIG_OUT</text>
<text x="93.5" y="108.8">SWCLK</text>
<text x="189" y="112.6">CH_D1</text>
<text x="201.4" y="111.8">1</text>
<text x="70.9" y="118.1" transform="rotate(-90 70.9 118.1)">19</text>
<text x="74.7" y="118.1" transform="rotate(-90 74.7 118.1)">23</text>
<text x="77.2" y="118.1" transform="rotate(-90 77.2 118.1)">47</text>
<text x="79.8" y="118.1" transform="rotate(-90 79.8 118.1)">35</text>
<text x="205.5" y="116.3" transform="rotate(-90 205.5 116.3)">2</text>
<text x="201.4" y="125.7">1</text>
<text x="189" y="126.6">CH_C2</text>
<text x="205.5" y="130.3" transform="rotate(-90 205.5 130.3)">2</text>
<text x="10.4" y="135.9">C</text>
<text x="285.4" y="135.9">C</text>
<text x="58.6" y="143.5">A4</text>
<text x="97.9" y="140.6">EXT_1</text>
<text x="97.9" y="143.1">EXT_2</text>
<text x="104.9" y="139.7">1</text>
<text x="104.9" y="142.2">3</text>
<text x="117.6" y="139.7">5</text>
<text x="117.6" y="142.2">6</text>
<text x="120.2" y="143.1">EXT_1</text>
<text x="132.4" y="140.6">SIG_OUT</text>
<text x="134.4" y="143.1">SIG_IN</text>
<text x="141.8" y="139.7">1</text>
<text x="141.8" y="142.2">3</text>
<text x="154.5" y="139.7">5</text>
<text x="154.5" y="142.2">6</text>
<text x="157" y="143.1">SIG_OUT</text>
<text x="189" y="140.6">CH_C1</text>
<text x="201.4" y="139.7">1</text>
<text x="58.6" y="148.6">A5</text>
<text x="104.9" y="144.8">2</text>
<text x="117.6" y="144.8">4</text>
<text x="120.2" y="145.7">EXT_2</text>
<text x="141.8" y="144.8">2</text>
<text x="154.5" y="144.8">4</text>
<text x="157" y="145.7">SIG_IN</text>
<text x="205.5" y="144.2" transform="rotate(-90 205.5 144.2)">2</text>
<text x="58.6" y="151.1">B5</text>
<text x="58.6" y="161.3">A6</text>
<text x="58.6" y="156.2">A7</text>
<text x="58.6" y="158.7">B7</text>
<text x="97.6" y="159.6">CH_C2</text>
<text x="104.9" y="158.7">1</text>
<text x="104.9" y="161.3">3</text>
<text x="117.6" y="158.7">5</text>
<text x="117.6" y="161.3">6</text>
<text x="134.4" y="159.6">CH_D2</text>
<text x="141.8" y="158.7">1</text>
<text x="141.8" y="161.3">3</text>
<text x="154.5" y="158.7">5</text>
<text x="154.5" y="161.3">6</text>
<text x="58.6" y="163.8">B6</text>
<text x="63" y="162.2">D+</text>
<text x="97.6" y="162.2">CH_C1</text>
<text x="104.9" y="163.8">2</text>
<text x="117.6" y="163.8">4</text>
<text x="120.2" y="164.7">CH_C1</text>
<text x="120.2" y="162.2">CH_C2</text>
<text x="134.4" y="162.2">CH_D1</text>
<text x="141.8" y="163.8">2</text>
<text x="154.5" y="163.8">4</text>
<text x="157" y="162.2">CH_D2</text>
<text x="157" y="164.7">CH_D1</text>
<text x="58.6" y="171.4">A8</text>
<text x="58.6" y="174">B8</text>
<text x="101" y="178.7">D+</text>
<text x="104.9" y="177.8">1</text>
<text x="117.6" y="177.8">5</text>
<text x="159.5" y="178.7">SWDIO</text>
<text x="10.4" y="185.9">D</text>
<text x="39.1" y="180.4" transform="rotate(-90 39.1 180.4)">S1</text>
<text x="46.7" y="180.4" transform="rotate(-90 46.7 180.4)">A1</text>
<text x="104.9" y="182.9">2</text>
<text x="104.9" y="180.3">3</text>
<text x="117.6" y="182.9">4</text>
<text x="117.6" y="180.3">6</text>
<text x="120.2" y="181.2">D+</text>
<text x="159.5" y="181.2">SWCLK</text>
<text x="285.4" y="185.9">D</text>
<text x="35" y="199.9">1</text>
<text x="85" y="199.9">2</text>
<text x="135" y="199.9">3</text>
<text x="185" y="199.9">4</text>
<text x="235" y="199.9">5</text>
<text x="285" y="199.9">6</text>
</g>
<g font-size="1.8" fill="#008484">
<text x="87.2" y="16.9">+3V3</text>
<text x="90.7" y="22.6">R10</text>
<text x="124.2" y="23.8">AP2204R-3.3</text>
<text x="128.4" y="21.5">U1</text>
<text x="209.2" y="21.7">C13</text>
<text x="209.3" y="24">4p7</text>
<text x="215.5" y="22.6">R25</text>
<text x="242.2" y="22.5">R31</text>
<text x="19.9" y="28.3">+3V3</text>
<text x="90.7" y="24.9">68</text>
<text x="110" y="27.1">+5V</text>
<text x="124.7" y="27.6">VIN</text>
<text x="129.5" y="27.6">VOUT</text>
<text x="143.5" y="28">+3V3</text>
<text x="170.9" y="28.4">+5V</text>
<text x="215.7" y="24.9">10k</text>
<text x="242.8" y="24.8">68</text>
<text x="66.9" y="34.6">+3V3</text>
<text x="92.5" y="30.6" transform="rotate(-90 92.5 30.6)">U4</text>
<text x="94.8" y="32" transform="rotate(-90 94.8 32)">CJ432</text>
<text x="120.6" y="30.2">C3</text>
<text x="120.7" y="32.6">1u</text>
<text x="130.2" y="31.7" transform="rotate(-90 130.2 31.7)">GND</text>
<text x="141" y="30.2">C5</text>
<text x="141" y="32.6">1u</text>
<text x="178.5" y="31.4">DNP</text>
<text x="178.7" y="33.7">R14</text>
<text x="186.3" y="33.7">R16</text>
<text x="187.5" y="31.4">0</text>
<text x="211.4" y="32.6">100k</text>
<text x="211.7" y="30.2">R24</text>
<text x="242.3" y="34">2p2</text>
<text x="22.9" y="36.5">SW1</text>
<text x="22.9" y="38.8">DFU</text>
<text x="87.1" y="37.1">GND</text>
<text x="118.9" y="40.5" transform="rotate(-90 118.9 40.5)">GND</text>
<text x="130.4" y="41.8" transform="rotate(-90 130.4 41.8)">GND</text>
<text x="139.2" y="40.5" transform="rotate(-90 139.2 40.5)">GND</text>
<text x="208.3" y="38.4">+5V</text>
<text x="240.1" y="38.4">+5V</text>
<text x="242.2" y="36.5">C14</text>
<text x="45.9" y="47.2">C4</text>
<text x="69.2" y="45.6" transform="rotate(-90 69.2 45.6)">VDD</text>
<text x="71.8" y="45.6" transform="rotate(-90 71.8 45.6)">VDD</text>
<text x="74.3" y="45.6" transform="rotate(-90 74.3 45.6)">VDD</text>
<text x="76.8" y="46.9" transform="rotate(-90 76.8 46.9)">VDDA</text>
<text x="80.6" y="47.6" transform="rotate(-90 80.6 47.6)">VREF+</text>
<text x="83.2" y="46.7" transform="rotate(-90 83.2 46.7)">VBAT</text>
<text x="140.6" y="47">J2</text>
<text x="154.6" y="47.8">JP1</text>
<text x="163.5" y="47.2">C10</text>
<text x="171.1" y="42.9">R12</text>
<text x="171.2" y="45.3">10k</text>
<text x="178.7" y="42.9">R15</text>
<text x="179.4" y="45.3">1k</text>
<text x="186.3" y="42.9">R17</text>
<text x="187" y="45.3">1k</text>
<text x="194" y="42.9">R23</text>
<text x="194.1" y="45.3">10k</text>
<text x="207.1" y="47.9">+</text>
<text x="215.7" y="47.9">Q</text>
<text x="220.4" y="45.3">DNP</text>
<text x="220.6" y="42.9">R26</text>
<text x="255.3" y="47.8">ROUT</text>
<text x="256.2" y="45.5">R32</text>
<text x="17.3" y="48.4" transform="rotate(-90 17.3 48.4)">R1</text>
<text x="19.6" y="48.7" transform="rotate(-90 19.6 48.7)">10k</text>
<text x="32.8" y="52">18p</text>
<text x="33.2" y="49.7">C1</text>
<text x="37.2" y="53.1">GND</text>
<text x="45" y="49.5">100n</text>
<text x="62" y="50.4">PB8/BOOT0</text>
<text x="62" y="53">PG10/NRST</text>
<text x="139.6" y="49.3">SMA</text>
<text x="145.7" y="48">R11</text>
<text x="146.3" y="50.3">22</text>
<text x="154.6" y="50.1">JP1</text>
<text x="163.6" y="49.5">10n</text>
<text x="210.2" y="48.3" transform="rotate(-90 210.2 48.3)">V+</text>
<text x="212.7" y="52.2" transform="rotate(-90 212.7 52.2)">GND</text>
<text x="215.7" y="53">Q</text>
<text x="228.2" y="48">R28</text>
<text x="228.9" y="50.3">47</text>
<text x="238.9" y="53">+</text>
<text x="241.9" y="48.3" transform="rotate(-90 241.9 48.3)">V+</text>
<text x="250.5" y="51.7">U10</text>
<text x="270.5" y="53.4">SMA</text>
<text x="270.7" y="51.1">J9</text>
<text x="22.4" y="57" transform="rotate(-90 22.4 57)">GND</text>
<text x="24.5" y="55.7">GND</text>
<text x="37.2" y="58.2">GND</text>
<text x="52.8" y="57.8">GND</text>
<text x="62" y="59.3">PF1/OSC_OUT</text>
<text x="62" y="56.8">PF0/OSC_IN</text>
<text x="169" y="58.2">R13</text>
<text x="181.7" y="58.2">C11R18</text>
<text x="196.9" y="58.2">C12</text>
<text x="220.6" y="55.6">R27</text>
<text x="221.8" y="58">0</text>
<text x="235.5" y="55.6">R29</text>
<text x="235.5" y="58">68</text>
<text x="248.1" y="54.3">AD8009</text>
<text x="266.1" y="59.9">GND</text>
<text x="24.5" y="60.8">GND</text>
<text x="32.8" y="63.2">18p</text>
<text x="33.2" y="65.7">C2</text>
<text x="47.3" y="63.2">8Mhz</text>
<text x="48.4" y="65.7">Y1</text>
<text x="62" y="63.1">PC13</text>
<text x="62" y="65.7">PC14/OSC32_IN</text>
<text x="137.6" y="62.5">GND</text>
<text x="170.4" y="60.5">1k</text>
<text x="181.6" y="60.5">1u</text>
<text x="185.6" y="60.5">1k</text>
<text x="196.9" y="60.5">1u</text>
<text x="209" y="63.7">GND</text>
<text x="213.9" y="60.6">LT1711xMS8</text>
<text x="217.4" y="63.2">U8</text>
<text x="231.9" y="63.7">GND</text>
<text x="239.5" y="62.5">GND</text>
<text x="21.8" y="68.7">LED_RGBA</text>
<text x="25.6" y="66.4">D1</text>
<text x="62" y="68.2">PC15/OSC32_OUT</text>
<text x="174.7" y="66.3">GND</text>
<text x="189.9" y="66.3">GND</text>
<text x="225.9" y="70.9">SMA</text>
<text x="226.9" y="68.5">J7</text>
<text x="232" y="69.6">R30</text>
<text x="232.7" y="71.9">22</text>
<text x="241" y="69.4">JP2</text>
<text x="241" y="71.7">JP2</text>
<text x="263.4" y="69.6">R33</text>
<text x="263.6" y="71.9">100k</text>
<text x="13.6" y="77.9">+3V3</text>
<text x="33.2" y="73.2">R2</text>
<text x="33.3" y="75.7">68</text>
<text x="62" y="75.8">PB0</text>
<text x="85.7" y="73.3">PA0</text>
<text x="85.7" y="75.8">PA1</text>
<text x="254.9" y="77.2">D3</text>
<text x="263.4" y="77.2">R34</text>
<text x="33.2" y="78.3">R3</text>
<text x="33.2" y="83.4">R4</text>
<text x="33.3" y="80.8">68</text>
<text x="62" y="78.4">PB1</text>
<text x="62" y="80.9">PB2</text>
<text x="62" y="83.4">PB3</text>
<text x="85.7" y="78.4">PA2</text>
<text x="85.7" y="80.9">PA3</text>
<text x="85.7" y="83.4">PA4</text>
<text x="255" y="79.5">5V1</text>
<text x="263.6" y="79.5">100k</text>
<text x="33.3" y="85.9">68</text>
<text x="62" y="86">PB4</text>
<text x="62" y="88.5">PB5</text>
<text x="85.7" y="86">PA5</text>
<text x="85.7" y="88.5">PA6</text>
<text x="137" y="87.8">J8</text>
<text x="224" y="84.1">GND</text>
<text x="250.9" y="86.6">GND</text>
<text x="259.8" y="85.3">GND</text>
<text x="62" y="91.1">PB6</text>
<text x="62" y="93.6">PB7</text>
<text x="85.7" y="91.1">PA7</text>
<text x="85.7" y="93.6">PA8</text>
<text x="136.2" y="90.1">EXT</text>
<text x="144.6" y="94">+5V</text>
<text x="150.8" y="93.7">R35</text>
<text x="196.5" y="93.7">R19</text>
<text x="62" y="98.7">PB10</text>
<text x="62" y="101.2">PB11</text>
<text x="62" y="96.1">PB9</text>
<text x="84.7" y="98.7">PA10</text>
<text x="84.7" y="101.2">PA11</text>
<text x="85.7" y="96.1">PA9</text>
<text x="144.8" y="96.6">+3V3</text>
<text x="151.4" y="96.1">22</text>
<text x="197.2" y="96.1">22</text>
<text x="208.3" y="101.7">SMA</text>
<text x="208.5" y="99.4">J3</text>
<text x="62" y="103.8">PB12</text>
<text x="62" y="106.3">PB13</text>
<text x="84.7" y="103.8">PA12</text>
<text x="84.7" y="106.3">PA13</text>
<text x="144.3" y="103.6">GND</text>
<text x="150.8" y="103.9">R36</text>
<text x="151.4" y="106.2">22</text>
<text x="196.5" y="107.7">R20</text>
<text x="62" y="108.8">PB14</text>
<text x="62" y="111.4">PB15</text>
<text x="84.7" y="108.8">PA14</text>
<text x="84.7" y="111.4">PA15</text>
<text x="197.2" y="110">22</text>
<text x="203.9" y="108.2">GND</text>
<text x="208.5" y="113.3">J4</text>
<text x="59.8" y="119">U3</text>
<text x="71.8" y="114.8" transform="rotate(-90 71.8 114.8)">VSSA</text>
<text x="75.6" y="114.8" transform="rotate(-90 75.6 114.8)">VSS</text>
<text x="78.1" y="114.8" transform="rotate(-90 78.1 114.8)">VSS</text>
<text x="80.6" y="114.8" transform="rotate(-90 80.6 114.8)">VSS</text>
<text x="81.6" y="119">STM32G474CBT6</text>
<text x="208.3" y="115.6">SMA</text>
<text x="69.3" y="123.4">GND</text>
<text x="196.5" y="121.7">R21</text>
<text x="197.2" y="124">22</text>
<text x="203.9" y="122.2">GND</text>
<text x="233.2" y="124.8">+3V3</text>
<text x="240.9" y="124.8">+3V3</text>
<text x="248.5" y="124.8">+3V3</text>
<text x="256.1" y="124.8">+3V3</text>
<text x="208.3" y="129.6">SMA</text>
<text x="208.5" y="127.3">J5</text>
<text x="237.5" y="130.6">C6</text>
<text x="245.1" y="130.6">C7</text>
<text x="252.7" y="130.6">C8</text>
<text x="260.3" y="130.6">C9</text>
<text x="48.7" y="137.7">J1</text>
<text x="108.7" y="137.2">USBLC</text>
<text x="110.6" y="134.9">U9</text>
<text x="118.2" y="136.2">+5V</text>
<text x="145.5" y="137.2">USBLC</text>
<text x="147.5" y="134.9">U5</text>
<text x="155" y="136.2">+5V</text>
<text x="196.5" y="135.7">R22</text>
<text x="197.2" y="138">22</text>
<text x="203.9" y="136.1">GND</text>
<text x="237.5" y="132.9">1u</text>
<text x="245.4" y="132.9">100n</text>
<text x="253" y="132.9">100n</text>
<text x="260.6" y="132.9">100n</text>
<text x="47.9" y="140">USB</text>
<text x="107.7" y="140.6">IO1</text>
<text x="107.7" y="143.1">IO2</text>
<text x="113" y="143.1">IO4</text>
<text x="144.5" y="140.6">IO1</text>
<text x="144.5" y="143.1">IO2</text>
<text x="149.8" y="143.1">IO4</text>
<text x="208.3" y="143.6">SMA</text>
<text x="208.5" y="141.3">J6</text>
<text x="233.1" y="138.7">GND</text>
<text x="233.7" y="142.6">+5V</text>
<text x="240.7" y="138.7">GND</text>
<text x="241.4" y="142.6">+5V</text>
<text x="248.4" y="138.7">GND</text>
<text x="250.2" y="142.6">+5V</text>
<text x="256" y="138.7">GND</text>
<text x="51.2" y="144.4">VBUS</text>
<text x="52.6" y="149.5">CC1</text>
<text x="65.9" y="144.8">+5V R8</text>
<text x="69.6" y="146.9">5k1</text>
<text x="107.7" y="145.7">GND</text>
<text x="113" y="145.7">IO3</text>
<text x="144.5" y="145.7">GND</text>
<text x="149.8" y="145.7">IO3</text>
<text x="237.6" y="148.4">C15</text>
<text x="245.2" y="148.4">C16</text>
<text x="254.1" y="148.4">C17</text>
<text x="52.6" y="152">CC2</text>
<text x="69.6" y="154.6">5k1</text>
<text x="80" y="151.9" transform="rotate(-90 80 151.9)">GND</text>
<text x="102.3" y="150.1">GND</text>
<text x="110.6" y="154">U7</text>
<text x="118.2" y="155.3">+5V</text>
<text x="139.1" y="150.1">GND</text>
<text x="147.5" y="154">U6</text>
<text x="155" y="155.3">+5V</text>
<text x="203.9" y="150.1">GND</text>
<text x="237.5" y="150.7">1u</text>
<text x="245.4" y="150.7">100n</text>
<text x="254.3" y="150.7">100n</text>
<text x="70" y="156.9">R9</text>
<text x="107.7" y="159.6">IO1</text>
<text x="108.7" y="156.3">USBLC</text>
<text x="144.5" y="159.6">IO1</text>
<text x="145.5" y="156.3">USBLC</text>
<text x="233.1" y="156.5">GND</text>
<text x="240.7" y="156.5">GND</text>
<text x="249.6" y="156.5">GND</text>
<text x="53.8" y="162.2">D+</text>
<text x="53.8" y="164.7">D+</text>
<text x="107.7" y="164.7">GND</text>
<text x="107.7" y="162.2">IO2</text>
<text x="113" y="164.7">IO3</text>
<text x="113" y="162.2">IO4</text>
<text x="144.5" y="164.7">GND</text>
<text x="144.5" y="162.2">IO2</text>
<text x="149.8" y="164.7">IO3</text>
<text x="149.8" y="162.2">IO4</text>
<text x="51.4" y="172.3">SBU1</text>
<text x="102.3" y="169.2">GND</text>
<text x="110.6" y="173">U2</text>
<text x="139.1" y="169.2">GND</text>
<text x="40" y="175.8" transform="rotate(-90 40 175.8)">SHIELD</text>
<text x="47.6" y="175.8" transform="rotate(-90 47.6 175.8)">GND</text>
<text x="51.4" y="174.9">SBU2</text>
<text x="107.7" y="178.7">IO1</text>
<text x="108.7" y="175.3">USBLC</text>
<text x="118.2" y="174.3">+5V</text>
<text x="134.2" y="174.3">+3V3</text>
<text x="107.7" y="183.8">GND</text>
<text x="107.7" y="181.2">IO2</text>
<text x="113" y="183.8">IO3</text>
<text x="113" y="181.2">IO4</text>
<text x="37.5" y="186.9">GND</text>
<text x="45.2" y="186.9">GND</text>
<text x="102.3" y="188.2">GND</text>
<text x="134.1" y="188.2">GND</text>
</g>
<g font-size="1.4" fill="#008484">
<text x="112" y="140.4">VBUS</text>
<text x="148.8" y="140.4">VBUS</text>
<text x="112" y="159.5">VBUS</text>
<text x="148.8" y="159.5">VBUS</text>
<text x="146.5" y="173.7">P1</text>
<text x="112" y="178.5">VBUS</text>
<text x="139.4" y="178.6">VCC</text>
<text x="144.8" y="175.7">TC2030</text>
<text x="147" y="178.6">SWDIO/TMS</text>
<text x="139.4" y="181.1">RESET</text>
<text x="139.4" y="183.6">GND</text>
<text x="146.7" y="181.1">SWCLK/TCK</text>
<text x="148.4" y="183.6">SWO/TDO</text>
</g>
<g font-size="1.4" fill="#840000">
<text x="136.8" y="177.8">1</text>
<text x="157.1" y="177.8">2</text>
<text x="136.8" y="180.3">3</text>
<text x="136.8" y="182.9">5</text>
<text x="157.1" y="180.3">4</text>
<text x="157.1" y="182.9">6</text>
</g>
<g font-size="1.1" fill="#840000">
<text x="44.5" y="57.2">2</text>
<text x="46.8" y="59.6" transform="rotate(-90 46.8 59.6)">3</text>
<text x="46.8" y="55.8" transform="rotate(-90 46.8 55.8)">1</text>
<text x="48.9" y="57.2">4</text>
</g>
<text font-size=".7" fill="#008484" x="214.9" y="51" transform="rotate(-90 214.9 51)">LATCH</text>
</svg>
